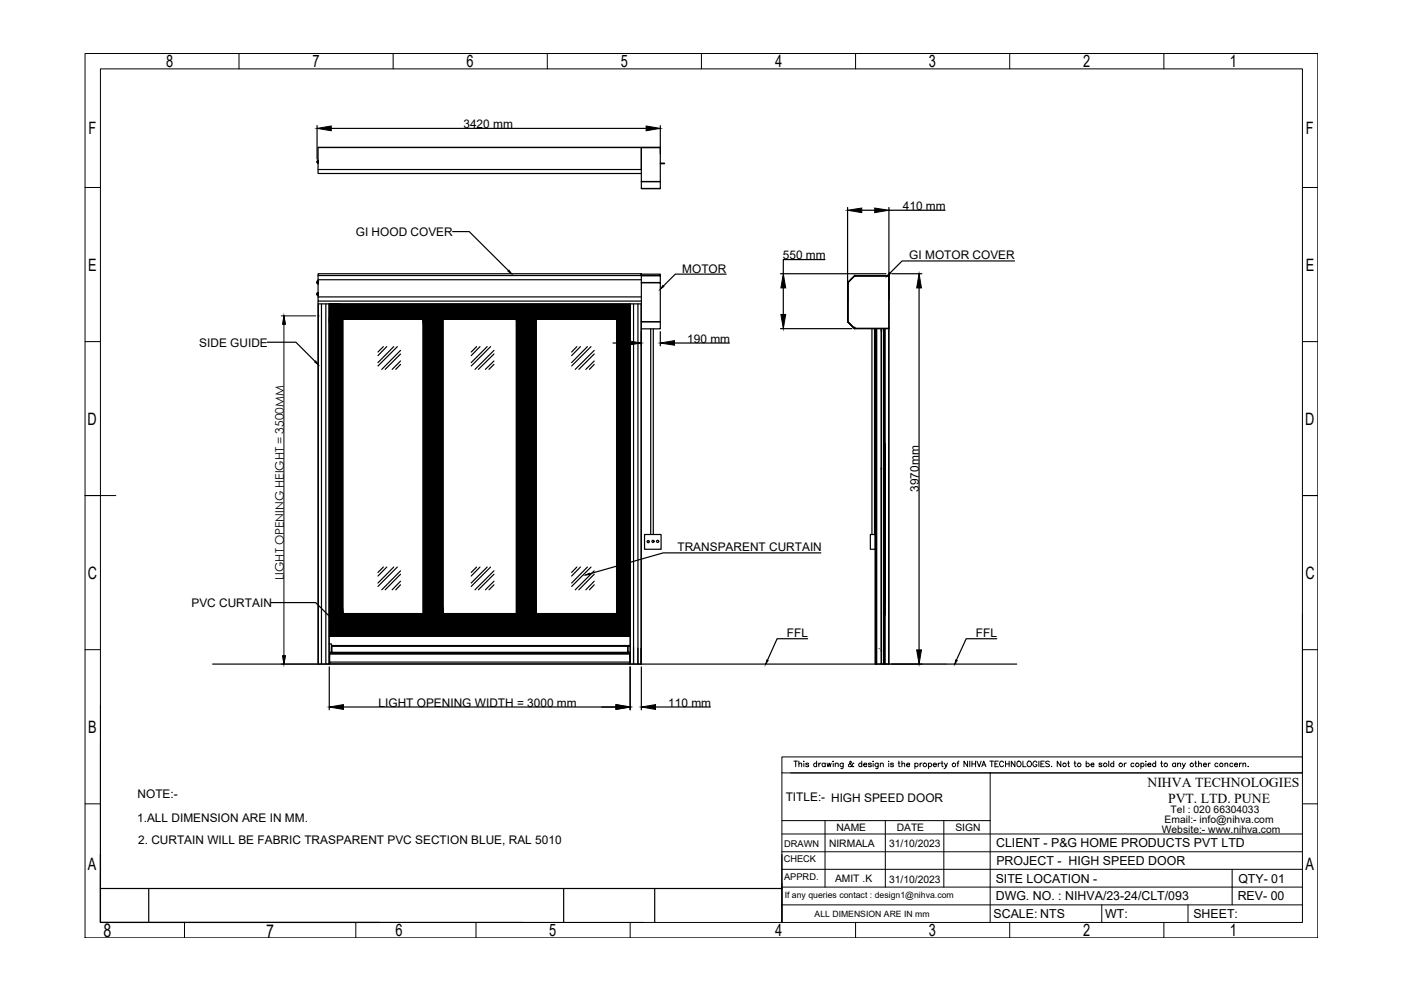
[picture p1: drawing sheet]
<svg xmlns="http://www.w3.org/2000/svg" width="297mm" height="210mm" viewBox="0 0 297 210" stroke-linecap="round" stroke-linejoin="round" font-family="sans-serif">
<!-- layer: PDF_Geometry -->
<path d="M59.6 67h7.3M60.2 67l.3 1.7h-.6zM60.2 67v73.8M59.9 139h.6l-.3 1.8zM59.6 140.8h8" fill="none" stroke="#000" stroke-width=".21"/>
<path d="M67.2 67h.5M67.3 66.8l.4 .4M67.5 66.7v.6M67.7 66.8l-.4 .4" fill="none" stroke="#c0c0c0" stroke-width=".21"/>
<path d="M179.7 59.9l1.5-1.4h7.3v11.2h-7.3l-1.5-1.5zM186.4 137.5h.1" fill="none" stroke="#808080" stroke-width=".25"/>
<path d="M187.5 140.8h13.2" fill="none" stroke="#808080" stroke-width=".21"/>
<g fill="none" stroke="#000" stroke-width=".25">
<path d="M67.3 34.2v.2M67.3 34.3l.1 .2zM67.3 34.3v-.1v.3M67.3 34.2l.1 .1M67.4 34.3h.1M67.4 34.2h.1M67.4 34v.6M67.4 31.2l68.6 .1zM67.4 34v.6zM67.4 31.3v4.6M136 31.2h4l-4 .1v7.2h4h-4M136 36.8h-68.6v-.9h68.6v-4.6h4v7.2"/>
<path d="M136 38.5v1.5h4v-1.5M136 40h4M140 34.6h.9v.1h-.9M67.2 59.8l.1 .2zM67.3 59.8h.1M67.3 59.8h.1v.2h-.1zM67.3 59.7l.1 .1M67.4 59.8h.1M67.4 60l-.1 .1M67.4 59.7h.1M67.4 59.6v.6M67.4 59.6v.6z"/>
<path d="M67.4 58.4v.9M136 59.9v8.3h4v-8.3h-4h4M136 59.9v-1.4h4v1.4M136 59.3h-68.6v3.6M140 58.4h-4l4 .1M140 58.4v-.3h-4v.3v-.4h-68.6v.4l68.6 .1M179.7 59.9l1.5-1.4zM179.7 59.9h.1M179.7 59.9l1.5-1.4h7.3v11.1l-7.3 .1-1.5-1.5zM179.7 59.9v8.3l1.5 1.5-1.5-1.5M179.8 59.9h.1M179.8 59.9h-.1v8.3h.1"/>
<path d="M181.2 58.5l7.2-.1 .1 .1M181.2 58.5h.1M181.2 58.4h7.2M188.4 58.4v-.3l.1 .3M188.4 58.1l.1 82.7h-1.1v-71.1v71.1h-.5v-2.8M188.5 58.5h.1M67.2 62.3l.1 .2zM67.3 62.3h.1M67.3 62.6h.1M67.3 62.1v.2l.1-.2M67.4 62.5l-.1 .1v-.3h.1l-.1 .3M67.4 62.3h.1"/>
<path d="M67.4 62.2v.1M67.4 62.6h.1M67.4 60.1h.1M67.4 62.1v.6M67.4 62.1v.6zM67.4 63.8v.6M67.5 64.4v76.4h.7v-76.4M69.1 64.4v76.4h.7v-76.4M69.8 64.4v76.4M69.8 67.6h63.8M69.8 67.4h63.8M89.7 67.7v62.4"/>
<path d="M93.9 67.7v62.4M109.5 67.7v62.4M113.7 67.7v62.4M133.6 64.4v76.4M134.3 64.4v76.4h-.7v-3.8h-63.3M135.3 64.4v76.4h-1v-3.7M136 68.2h4v1.5h-4v71.1M136 62.9h-68.6v.9h68.6M179.8 68.2h.1M181.2 69.6h.1M181.2 69.6h7.3M185.8 69.7v71.1"/>
<path d="M185.9 69.7v71.1M186.9 70.1h.1M186.9 70.2v29.2zM186.9 69.7v71.1M186.9 70.1v.1M187.4 69.7v71.1M187.5 69.7v71.1M187.6 69.7v24.4M188.4 69.7v71.1M186.9 99.5v38.5zM186.9 99.4h.1M186.9 99.4v.1"/>
<path d="M187.6 94.1h.1M69.8 136.5l.5 .1v.6M69.8 139.1h.1M69.8 134.9h63.8M69.9 138.3h.4v.1l-.4 .1zM69.9 138.7v-.2h63.6v.2M70.3 137.2v1.1zM70.3 137.2v1.1M70.3 138.3h.1M70.3 138.4h62.8v-.1h.4v.2zM70.3 137.2h.1M72.7 130.1v-62.4h58v62.4"/>
<path d="M133.1 138.3h.1M133.1 137v1.3M133.5 139.1h.1M133.6 136.9h-63.3v1.4h62.8v-1.3M135.3 137.4v3.4h.6v-3.3v3.3M186.9 138h.1M186.9 138.1v2.7h-1.3M187.6 130.5v10.3v-10.3M187.6 130.5h.1M187.6 130.3h.1M187.6 128.4h.1M187.6 128.4v-58.7v58.4v-3.6v3.6l-.1 .1 .1 .2v1.9v-1.9v1.9l-.1 .1 .1 .1"/>
<path d="M187.6 124.4h.1M187.6 130.3v10.5M187.6 124.4v.1M67.5 140.8l-.1-76.4h68.6l-.1 76.4M68.2 140.8h.9M69.9 140.4h63.6v.4h-63.6zM69.9 140.4v-1.7h63.6v1.7M185.6 140.8v-71.1v71.1M186.9 140.8h.1M187.4 140.8h.1M187.6 140.8h.1"/>
</g>
<!-- layer: 0 -->
<g fill="#000" stroke="#000" stroke-width=".21">
<path d="M67.2 27.2l3-.5v1zM137 26.7l3 .5-3 .5zM107.9 57.3l.6 .7-.8-.5zM179.7 44.6l3-.5v1zM185.5 44.1l3 .5-3 .5zM188.6 57.8l.2 .2-.7 .5zM66.9 76.5l.5 .8-.7-.5zM133 72.2l3 .5-3 .5zM140.5 60.5l.3 .2-.8 .6zM140 72.7l3-.5v1zM165.6 66.7h1l-.5 3zM166.1 58l.5 3h-1z"/>
<path d="M194.9 58l.5 3h-1zM71.1 131.7l.5 .8-.7-.6zM124.1 121.9l.9-.4 .1 .3zM194.4 137.8h1l-.5 3zM69.8 149.9l3-.5v1zM130.6 149.4l3 .5-3 .5zM136 149.9l3-.5v1zM162.6 139.9l.3 .1-.6 .8zM202.6 139.9l.3 .1-.5 .8z"/>
<path d="M69.8 67.7l2.9 62.4v-62.4zM69.8 67.7l2.9 62.4h-2.9z"/>
<path d="M89.7 67.7l4.2 62.4v-62.4zM89.7 67.7l4.2 62.4h-4.2z"/>
<path d="M109.5 67.7l4.2 62.4v-62.4zM109.5 67.7l4.2 62.4h-4.2z"/>
<path d="M69.8 67.6l63.8 .1v-.1zM69.8 67.6l63.8 .1h-63.8z"/>
<path d="M130.7 67.7l2.9 62.4v-62.4zM130.7 67.7l2.9 62.4h-2.9z"/>
<path d="M69.8 64.4l63.8 3v-3zM69.8 64.4l63.8 3h-63.8z"/>
<path d="M69.8 130.1l63.8 4.8v-4.8zM69.8 130.1l63.8 4.8h-63.8z"/>
</g>
<g fill="none" stroke="#000" stroke-width=".25">
<path d="M67.2 26.6v7.1M70.2 27.2h66.8M140 26.6v6M96 49.1h3.5l8.3 8.3M154 58.1h-10.8l-2.6 2.6M165.5 58h22.3M174.9 55h-8.8v3M179.7 44v19.8M182.7 44.6h2.8M188.5 44v19.5M188.5 44.6h11.9M189.1 58h6.4"/>
<path d="M215.1 55.3h-23.8l-2.6 2.6M56.6 72.6h6.1l4.1 4M81.3 73.5l-1.2 1.1M82 73.5l-1.9 1.9M83.5 73.5l-3.4 3.4M84.2 73.5l-4.1 4.1M84.9 74.3l-4 4M84.9 76.5l-1.8 1.8M84.9 75.1l-3.2 3.2M84.9 77.3l-1 1M101 73.5l-1.1 1.1M101.8 73.5l-1.9 1.9"/>
<path d="M103.3 73.5l-3.4 3.4M104 73.5l-4.1 4.1M104.7 74.3l-4 4M104.7 76.5l-1.8 1.8M104.7 75.1l-3.3 3.2M104.7 77.3l-1 1M122.3 73.5l-1.1 1.1M123.1 73.5l-1.9 1.9M124.5 73.5l-3.3 3.4M125.3 73.5l-4.1 4.1M126 74.3l-4 4M126 76.5l-1.8 1.8"/>
<path d="M126 75.1l-3.3 3.2M126 77.3l-1 1M130 72.7h3M136 70.3v3M138 69.7v43.6M138.5 69.7v43.6M140 70.3v3M143 72.7h11.6M165.5 69.7h15.1M166.1 61v5.7M184.9 69.7v43.6M185.4 69.7v43.6"/>
<path d="M194.9 61v76.8M136.7 113.3h3.5v3.2h-3.5zM174 117.2h-33.4l-15.6 4.5M184.5 113.3h1.1v3.2h-1.1zM57.4 127.8h9.5l4.1 4M72.7 130.1h17M81.3 120.2l-1.2 1.2M82 120.2l-1.9 1.9M83.5 120.2l-3.4 3.4M84.2 120.2l-4.1 4.1M84.9 121l-4 4.1M84.9 123.2l-1.8 1.9"/>
<path d="M84.9 121.8l-3.2 3.3M84.9 124l-1 1.1M93.9 130.1h15.6M101 120.2l-1.1 1.2M101.8 120.2l-1.9 1.9M103.3 120.2l-3.4 3.4M104 120.2l-4.1 4.1M104.7 121l-4 4.1M104.7 123.2l-1.8 1.9M104.7 121.8l-3.3 3.3M104.7 124l-1 1.1M113.7 130.1h17"/>
<path d="M122.3 120.2l-1.1 1.2M123.1 120.2l-1.9 1.9M124.5 120.2l-3.3 3.4M125.3 120.2l-4.1 4.1M126 121l-4 4.1M126 123.2l-1.8 1.9M126 121.8l-3.3 3.3M126 124l-1 1.1M171.2 135.4h-6.4l-2.1 4.6M211.3 135.4h-6.4l-2.1 4.6M45.1 140.8h170.5M69.8 141.4v9.1"/>
<path d="M72.8 149.9h57.8M133.6 141.4v9.1M136 141.4v9.1M139 149.9h11.6M21.3 181.2v14.4h59.2M21.3 188.4h144.5M31.5 188.4v7.2M119.5 188.4v7.2M138.8 188.4v7.2M165.8 181.2v14.4"/>
<circle cx="137.4" cy="114.8" r=".23"/>
<circle cx="138.5" cy="114.8" r=".23"/>
<circle cx="139.4" cy="114.8" r=".23"/>
</g>
<g fill="none" stroke="#000" stroke-width=".21">
<path d="M18 11.3h261.4v187.5h-261.4zM21.3 14.6h254.8v181h-254.8zM50.7 11.3v3.3M83.4 11.3v3.3M116 11.3v3.3M148.7 11.3v3.3M181.4 11.3v3.3M214.1 11.3v3.3M246.8 11.3v3.3M18 39.8h3.3M276.1 39.8h3.3M18 72.4h3.3"/>
<path d="M276.1 72.4h3.3M18 105.1h6.6M276.1 105.1h3.3M18 137.8h3.3M276.1 130.1v30.4M276.1 137.8h3.3M21.3 149.5v46.1h115.1M21.3 157.6v38M18 170.4h3.3M165.8 160.5h110.3v3.4h-110.3zM165.8 176.8h110.3M165.8 163.9v31.7"/>
<path d="M165.8 174h44.1M167.6 163.9h108.5M168.3 161.4h.8M168.7 161.4v1.2M169.4 162l.2-.2h.3l.1 .8M169.4 161.4v1.2M170.4 161.4v.1zM170.4 161.8v.8M171.5 162l-.3-.2-.4 .2 .6 .2v.3l-.3 .1-.3-.2M173.1 162a.35 .35 0 0 0-.5-.1 .35 .35 0 0 0 0 .5 .35 .35 0 0 0 .5 0M173.1 161.4v1.2M173.6 161.8v.8"/>
<path d="M174.1 161.8h-.3l-.2 .3M174.9 174v14.1M175 162a.37 .37 0 0 0-.6-.1 .37 .37 0 0 0 0 .6 .37 .37 0 0 0 .6-.1M175 161.8v.8M175.3 161.8l.3 .8 .2-.8 .2 .8 .2-.8M176.6 161.5h.1zM176.7 161.8v.8M177.1 162l.3-.2h.3v.8M177.1 161.8v.8M178.8 161.8l-.1 1.1-.1 .1-.3-.1M178.8 162a.37 .37 0 0 0-.6-.1 .37 .37 0 0 0 0 .6 .37 .37 0 0 0 .6-.1M181 161.9l-.1-.1a.75 .75 0 0 1-1 .7v-.4l.6-.4-.2-.3-.1 .1v.3l.5 .7h.3"/>
<path d="M182.7 162a.37 .37 0 0 0-.5-.1 .37 .37 0 0 0 0 .6 .37 .37 0 0 0 .5-.1M182.7 161.4v1.2M183.1 162.1h.7a.34 .34 0 0 0-.4-.3 .34 .34 0 0 0-.3 .3l.2 .4 .3 .1 .2-.2M184.7 162l-.2-.2-.4 .2 .6 .2v.3l-.3 .1-.3-.2M185.1 161.4v.1zM185.1 161.8v.8M186.2 161.8l-.1 1.1-.1 .1-.3-.1M186.2 162a.37 .37 0 0 0-.6-.1 .37 .37 0 0 0 0 .6 .37 .37 0 0 0 .6-.1M186.6 162l.3-.2h.3l.1 .8M186.6 161.8v.8M187.7 174v14.1M188.4 161.4v.1z"/>
<path d="M188.4 161.8v.8M189.4 162l-.2-.2h-.4v.3l.6 .3-.2 .2-.4-.2M190.4 161.8h.4M190.6 161.4v.9v.2l.3 .1M191.2 162l.3-.2h.3v.8M191.2 161.4v1.2M192.2 162.1h.7a.34 .34 0 0 0-.4-.3 .34 .34 0 0 0-.3 .3l.2 .4 .3 .1 .2-.2M194 162a.37 .37 0 0 1 .5-.1 .37 .37 0 0 1 0 .6 .37 .37 0 0 1-.5-.1M194 161.8v1.2M195.1 161.8v.8M195.5 161.8h-.3l-.1 .3M196.9 162a.37 .37 0 0 1 .5-.1 .37 .37 0 0 1 0 .6 .37 .37 0 0 1-.5-.1"/>
<path d="M196.9 161.8v1.2M197.9 162.1h.6a.38 .38 0 0 0-.5-.2 .38 .38 0 0 0-.1 .5 .38 .38 0 0 0 .5 .1l.1-.1M198.9 161.8v.8M199.4 161.8h-.3l-.2 .3M199.6 161.8h.3M199.7 161.4v.9l.3 .3M200.1 174v14.1M200.2 161.8l.4 .8 .3-.8M200.6 162.6l-.4 .4M202.9 161.8h.4M203.3 161.4l-.2 .2v1M205.1 161.4v1.2l-.7-1.2v1.2"/>
<path d="M205.6 161.4v1.2M206.1 161.4v1.2M206.1 162h.7M206.8 161.4v1.2M207.1 161.4l.5 1.2 .4-1.2M208.2 162.6l.4-1.2 .4 1.2M208.3 162.2h.6M209.8 161.4h.9M209.9 163.9v31.7M210.3 161.4v1.2M210.9 162h.5M211.7 161.4h-.8v1.2h.8"/>
<path d="M212.8 161.7a.43 .43 0 0 0-.5-.3 .43 .43 0 0 0-.4 .4v.3a.44 .44 0 0 0 .4 .5 .44 .44 0 0 0 .5-.3M213.2 162h.8M213.2 161.4v1.2M214 161.4v1.2M215.2 161.4v1.2l-.8-1.2v1.2M215.7 161.5l.2-.1a.58 .58 0 0 1 .6 .6 .58 .58 0 0 1-.7 .5l-.2-.4zM216.9 161.4v1.2h.7M217.9 161.5l.2-.1a.58 .58 0 0 1 .6 .6 .58 .58 0 0 1-.7 .5l-.2-.4zM219.8 161.7a.43 .43 0 0 0-.5-.3 .43 .43 0 0 0-.3 .4v.3a.42 .42 0 0 0 .4 .5 .42 .42 0 0 0 .4-.5h-.2M220.3 161.4v1.2M220.7 162h.4M221.4 161.4h-.7v1.2h.7"/>
<path d="M222.5 161.5l-.3-.1-.5 .1v.3l.7 .3 .1 .3-.3 .2-.5-.2M222.9 162.5h.1zM224.9 161.4v1.2l-.7-1.2v1.2M226.4 161.8h.3M226.5 161.4v.9l.3 .3M227.7 161.8h.4M227.9 161.4v.9l.3 .3M230.3 162a.37 .37 0 0 1 .5-.1 .37 .37 0 0 1 0 .6 .37 .37 0 0 1-.5-.1M230.3 161.4v1.2M231.3 162.1h.6v-.1a.35 .35 0 0 0-.5-.1 .35 .35 0 0 0 0 .6 .35 .35 0 0 0 .5-.1M233.6 162l-.2-.2h-.4v.3l.6 .3-.2 .2-.4-.2M235.1 161.4v1.2"/>
<path d="M236.1 162a.37 .37 0 0 0-.5-.1 .37 .37 0 0 0 0 .6 .37 .37 0 0 0 .5-.1M236.1 161.4v1.2M238.4 161.8v.8M238.8 161.8h-.3l-.1 .3M240.4 162a.35 .35 0 0 0-.5-.1 .35 .35 0 0 0 0 .5 .35 .35 0 0 0 .5 0M241.9 162a.37 .37 0 0 1 .5-.1 .37 .37 0 0 1 0 .6 .37 .37 0 0 1-.5-.1M241.9 161.8v1.2M243 161.4v.1zM243 161.8v.8M243.3 162.1h.7a.34 .34 0 0 0-.3-.3 .34 .34 0 0 0-.4 .3l.2 .4 .3 .1 .2-.2M245 162a.37 .37 0 0 0-.5-.1 .37 .37 0 0 0 0 .6 .37 .37 0 0 0 .5-.1M245 161.4v1.2"/>
<path d="M246.1 161.8h.4M246.3 161.4v.9l.2 .3M249.3 162a.37 .37 0 0 0-.6-.1 .37 .37 0 0 0 0 .6 .37 .37 0 0 0 .6-.1M249.3 161.8v.8M249.7 162l.3-.2h.3v.8M249.7 161.8v.8M250.7 161.8l.3 .8 .3-.8M251 162.6l-.4 .4M253.3 161.8h.4M253.5 161.4v1.1l.3 .1M254.1 162l.3-.2h.3v.8M254.1 161.4v1.2"/>
<path d="M255.1 162.1h.7v-.1a.35 .35 0 0 0-.5-.1 .35 .35 0 0 0 0 .6 .35 .35 0 0 0 .5-.1M256.2 161.8v.8M256.6 161.8h-.2l-.2 .3M258.2 162a.37 .37 0 0 0-.5-.1 .37 .37 0 0 0 0 .6 .37 .37 0 0 0 .5-.1M259.7 162l.3-.2h.3v.8M259.7 161.8v.8M261.4 162a.35 .35 0 0 0-.6-.1 .35 .35 0 0 0 0 .5 .35 .35 0 0 0 .6 0M261.7 162.1h.7a.34 .34 0 0 0-.4-.3 .34 .34 0 0 0-.3 .3l.2 .4 .3 .1 .2-.2M262.8 161.8v.8M263.2 161.8h-.2l-.2 .3M263.5 162l.3-.2h.3v.8M263.5 161.8v.8"/>
<path d="M264.6 162.5h.1zM276.1 170.4h3.3M21.3 185.3v10.3h89.5M39.1 195.6v3.2M75.4 195.6v3.2M100.9 195.6v3.2M133.6 195.6v3.2M165.8 188.1h110.3M165.8 184.3h110.3M165.8 180.6h110.3M165.8 191.9h110.3M181.4 195.6v3.2"/>
<path d="M214.1 195.6v3.2M233.6 191.9v3.7M246.8 195.6v3.2M251.9 191.9v3.7M261.2 184.3v7.6"/>
<circle cx="196.1" cy="162.2" r=".37"/>
<circle cx="202.2" cy="162.2" r=".39"/>
<circle cx="225.7" cy="162.2" r=".39"/>
<circle cx="228.8" cy="162.2" r=".37"/>
<circle cx="234.3" cy="162.2" r=".39"/>
<circle cx="237.6" cy="162.2" r=".37"/>
<circle cx="241.1" cy="162.2" r=".37"/>
<circle cx="247.2" cy="162.2" r=".38"/>
<circle cx="252.7" cy="162.2" r=".37"/>
<circle cx="259" cy="162.2" r=".37"/>
</g>
<!-- layer: PDF_Geometry -->
<path d="M60.2 67l.3 1.7h-.6zM59.9 139h.6l-.3 1.8z" fill="#000" stroke="#000" stroke-width=".21"/>
<g font-size="4">
<text x="21.9" y="198.8">8</text>
<text x="56.4" y="198.8">7</text>
</g>
<g font-size="3.6">
<text x="35.2" y="14.3">8</text>
<text x="66.3" y="14.3">7</text>
<text x="98.9" y="14.3">6</text>
<text x="131.6" y="14.3">5</text>
<text x="164.3" y="14.3">4</text>
<text x="196.9" y="14.3">3</text>
<text x="229.7" y="14.3">2</text>
<text x="260.8" y="14.3">1</text>
<text x="18.8" y="28.5">F</text>
<text x="276.9" y="28.5">F</text>
<text x="18.7" y="57.4">E</text>
<text x="276.9" y="57.4">E</text>
<text x="18.6" y="90">D</text>
<text x="276.7" y="90">D</text>
<text x="18.6" y="122.8">C</text>
<text x="276.8" y="122.8">C</text>
<text x="18.7" y="155.4">B</text>
<text x="276.8" y="155.4">B</text>
<text x="18.6" y="184.4">A</text>
<text x="276.8" y="184.4">A</text>
<text x="83.8" y="198.5">6</text>
<text x="116.5" y="198.5">5</text>
<text x="164.3" y="198.5">4</text>
<text x="196.9" y="198.5">3</text>
<text x="229.7" y="198.5">2</text>
<text x="260.8" y="198.5">1</text>
</g>
<g font-size="2.9">
<text x="243.3" y="166.9">NIHVA TECHNOLOGIES</text>
<text x="247.6" y="170.2">PVT. LTD. PUNE</text>
</g>
<g font-size="2.6">
<text x="211.2" y="179.7">CLIENT - P&amp;G HOME PRODUCTS PVT LTD</text>
<text x="211.2" y="183.3">PROJECT - HIGH SPEED DOOR</text>
<text x="211.1" y="187.1">SITE LOCATION -</text>
<text x="211.1" y="190.8">DWG. NO. : NIHVA/23-24/CLT/093</text>
<text x="262.4" y="190.8">REV- 00</text>
<text x="262.6" y="187.1">QTY- 01</text>
<text x="210.7" y="194.6">SCALE: NTS</text>
<text x="234.3" y="194.6">WT:</text>
<text x="253" y="194.6">SHEET:</text>
</g>
<g font-size="2.5">
<text x="98.3" y="27.2">3420 mm</text>
<text x="191.4" y="44.6">410 mm</text>
<text x="75.4" y="50">GI HOOD COVER</text>
<text x="144.7" y="57.8">MOTOR</text>
<text x="166" y="55">550 mm</text>
<text x="192.8" y="55">GI MOTOR COVER</text>
<text x="42.2" y="73.5">SIDE GUIDE</text>
<text x="145.7" y="72.7">190 mm</text>
<text x="194.8" y="104.3" transform="rotate(-90 194.8 104.3)">3970mm</text>
<text x="143.6" y="116.9">TRANSPARENT CURTAIN</text>
<text x="60.2" y="123" transform="rotate(-90 60.2 123)">LIGHT OPENING HEIGHT = 3500MM</text>
<text x="40.6" y="128.7">PVC CURTAIN</text>
<text x="166.8" y="135.1">FFL</text>
<text x="206.9" y="135.1">FFL</text>
<text x="80.3" y="149.9">LIGHT OPENING WIDTH = 3000 mm</text>
<text x="141.7" y="149.9">110 mm</text>
<text x="29.2" y="169.3">NOTE:-</text>
<text x="166.6" y="169.8">TITLE:- HIGH SPEED DOOR</text>
<text x="29.1" y="174.4">1.ALL DIMENSION ARE IN MM.</text>
<text x="29.3" y="179">2. CURTAIN WILL BE FABRIC TRASPARENT PVC SECTION BLUE, RAL 5010</text>
</g>
<g font-size="2.2">
<text x="248.2" y="172.4">Tel : 020 66304033</text>
<text x="175.8" y="179.5">NIRMALA</text>
<text x="177.3" y="176.3">NAME</text>
<text x="188.5" y="179.6">31/10/2023</text>
<text x="190.1" y="176.3">DATE</text>
<text x="202.6" y="176.1">SIGN</text>
<text x="246.3" y="176.6">Website:- www.nihva.com</text>
<text x="246.9" y="174.6">Email:- info@nihva.com</text>
<text x="177" y="187">AMIT .K</text>
<text x="188.5" y="187.2">31/10/2023</text>
</g>
<g font-size="2">
<text x="166.2" y="179.5">DRAWN</text>
<text x="166.2" y="182.8">CHECK</text>
<text x="166.2" y="186.6">APPRD.</text>
</g>
<g font-size="1.8">
<text x="166.4" y="190.3">If any queries contact : design1@nihva.com</text>
<text x="172.7" y="194.4">ALL DIMENSION ARE IN mm</text>
</g>
</svg>
